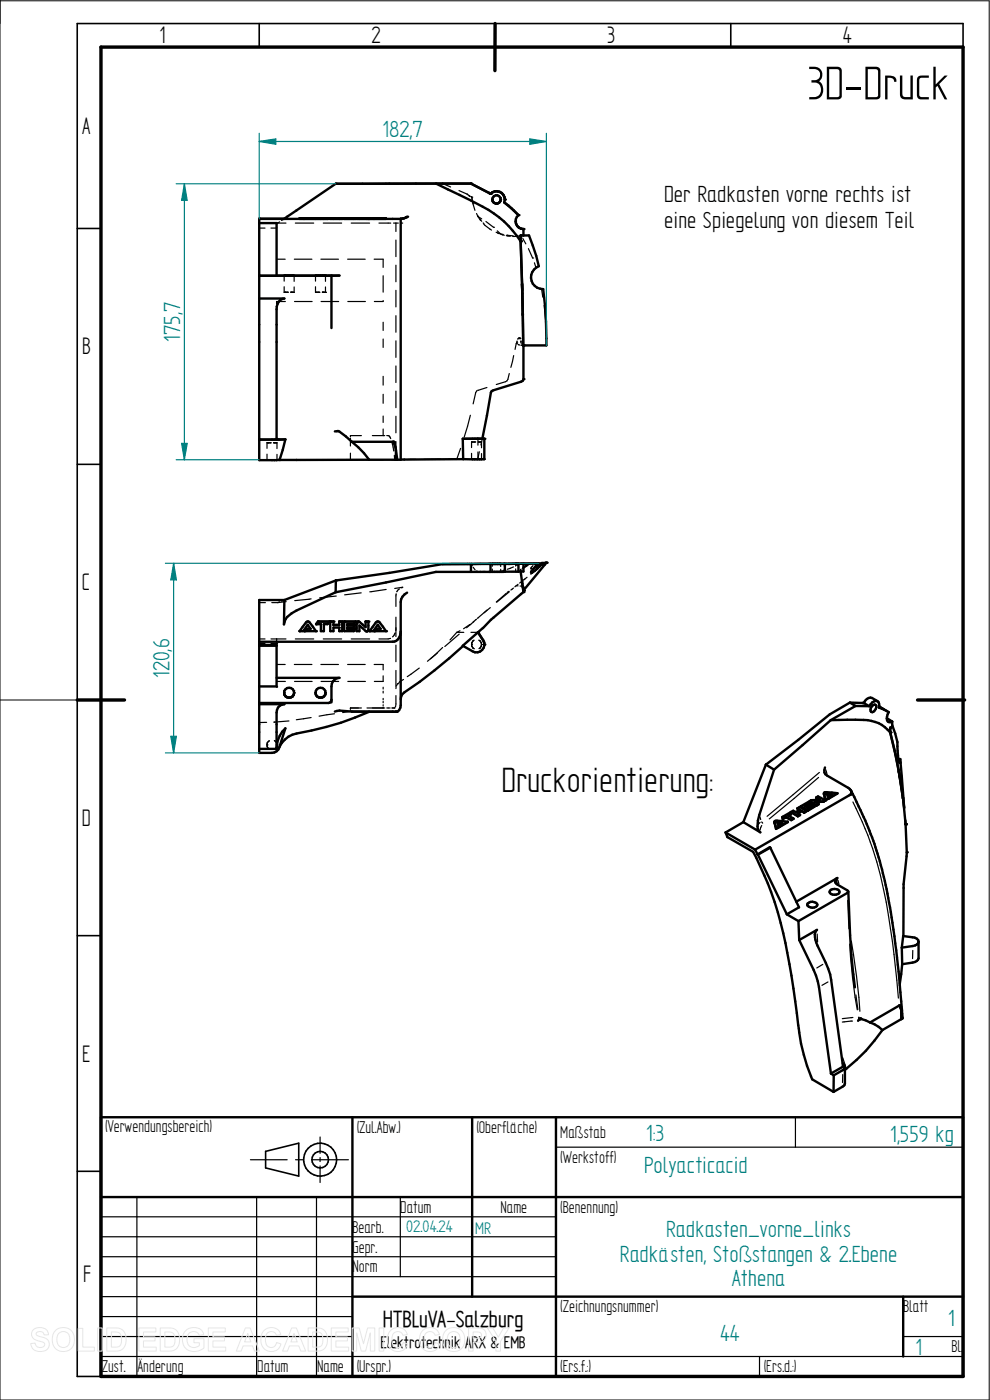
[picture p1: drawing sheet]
<svg xmlns="http://www.w3.org/2000/svg" width="210mm" height="297mm" viewBox="0 0 210 297" stroke-linecap="round" stroke-linejoin="round" font-family="sans-serif">
<path d="M0 0v297h209.8v-296.8h-209.8M0 148.5h16.4" fill="none" stroke="#000" stroke-width=".21"/>
<g fill="none" stroke="#000" stroke-width=".34">
<path d="M55 5v5M105 5v5M155 5v5M204.3 10v-5h-187.9v287h5M16.4 48.5h5M16.4 98.5h5M16.4 148.5h5M16.4 198.5h5M16.4 248.5h5M56.3 244.3l7.1-1.8v7l-7.1-1.7z"/>
<circle cx="67.9" cy="246" r="3.5"/>
<circle cx="67.9" cy="246" r="1.76"/>
</g>
<path d="M21.4 10h182.9v282h-182.9zM105 5v10M16.4 148.5h10M194.6 148.5h10" fill="none" stroke="#000" stroke-width=".72"/>
<g fill="none" stroke="#000" stroke-width=".51">
<path d="M99.9 38.9l-23 .1M99.9 38.9l4.2 2.2M55 46.4h30v51.1l-30 .1zM55 47.3h3.7v11.2M55 46.4h5.3M55 58.5h15.3M58.7 58.5h13.3h-1.7M60.2 46.4l11-7.4 21.3-.1 7.5 3.7a22.9 22.9 0 0 1 10.4 8.6M64.3 46.3v.1M64.6 46.3v.1M67 46.3v.1M68.1 46.3v.1"/>
<path d="M68.7 46.3v.1M69.5 46.3v.1h.4l-6.4-.1v.1M70.1 46.4v-.1h2.5v.1M70.3 58.5v11.1M70.7 46.3v.1M72 46.3v.1M73 46.4v-.1h2.4v.1M75.1 46.3v.1M76.2 46.3v.1M78.1 46.4l-2.5-.1v.1M78.4 46.4v-.1h3.5v.1M79.2 46.3v.1"/>
<path d="M79.4 46.3v.1M86.1 46.1l-1.1 .3M86.3 46l-.2 .1M104.4 42.3a.89 .89 0 0 0 .9 .9 .89 .89 0 0 0 .9-.9M104.4 42.3a.89 .89 0 0 1 .9-.9 .89 .89 0 0 1 .9 .9M104.5 40.8a1.79 1.79 0 0 1 2.6 1.5M104.5 40.8l-.4 .3M104.5 40.8a1.75 1.75 0 0 1 2 .2 1.75 1.75 0 0 1 .5 2l3 2.6M107 42.9l3 2.7M109.4 46.9a1.67 1.67 0 0 0 1.1 1.6M110 45.6a1.68 1.68 0 0 0-.3 2.4M110.1 48.3l.4 .2"/>
<path d="M110.4 51.2v-1.2h1.8l1.5 4.3 .6 2.2a2.51 2.51 0 0 0-1.6 2.8 2.51 2.51 0 0 0 2.5 2 87.7 87.7 0 0 1 .7 12h-4.9v7.1l-.1 .4-6.6 2.2-.2 .3-1.8 9.8M110.4 51.2l.6 22.1-.3-13.1M110.4 51.2l.4 10.4M110.5 48.5l.5 .1v1.4M55 63.3h5.3a2.03 2.03 0 0 0-1.6 2.3v27.7l1.8-.1M60.5 93.2l-5.5 .1M60.5 93.2l-1.2 4.4M71 91.5l.7-.1 .3 .2 2.6 2.1M74.6 93.7l1.4 1.2 2.3 2.6M74.6 93.7h8.7M83.5 93.9l.5 1.5v2.1M84 95.5l.3 2"/>
<path d="M98.2 93.1h4.3M98.2 93.1h4.5v4.3h-4.4M98.2 93.1l.1 4.3M98.3 97.4l-13.3 .1M93.9 119.7h6M93.9 119.7l-11.3 1.8-11.4 1.6M99.9 119.7l10.1-.1v1.7h-17.5l-21.3 4.3M99.9 119.7v1.6M104.1 119.6v1.7M107.1 119.6v1.7M109.4 119.6h2.8M111 119.6v1.6h-1"/>
<path d="M112.2 119.6l-1.2 .8M114.3 119.5l-20.4 .2M114.3 119.5l-1.7 2M114.3 119.5l-2.1 .1M115.2 119.5l-1.8 1.6-.7 .4M115.7 119.4h.2l-4.9 5.9v.3l-6.9 5.9-1.7 1.8M115.7 119.4l-.3 .1M115.7 119.4l-.8 .1-1.3 .8M55 136.8h3.7v8.8h-3.7M55 137h3.7M60.3 127.3h-5.3v32.4h2.7a1.68 1.68 0 0 0 1.6-1.2l1.2-4a5.9 5.9 0 0 0-1.8 4.4h-3.7M65.1 131.9l.2-.1 .4 .3 1.3 1.8h-2.4l.4-.5h.9l-.6-.9-1 1.4h-.8z"/>
<path d="M67.5 131.9h2.4l-.4 .5h-.8v1.5h-.6v-1.5h-1zM70.1 131.9h.6v.7h1.3v-.7h.6v2h-.6v-.8h-1.3v.8h-.6zM71.2 125.6l-8.3 3.9a3.7 3.7 0 0 0-2.7 3l.1-5.2M71.2 123.1v2.5M71.2 123.1l-10.9 4.2M73 131.9h2.4l-.4 .5h-1.3v.2h1.7l-.4 .5h-1.3v.3h1.7l-.3 .5h-2.1zM75.8 131.9h.4l1.4 1.2v-1.2h.5v2h-.4l-1.5-1.2v1.2h-.6v-1.7zM79.7 132.1a.48 .48 0 0 1 .9 0l1.3 1.8h-2.5l.4-.5h.9l-.6-.9-.9 1.4h-.8zM85 134a1.97 1.97 0 0 1-1.7 2.1h-28.3M86.4 125.7a2.37 2.37 0 0 0-1.4 2l-.1 22.5-.6 .8h-6M98.3 137a119.9 119.9 0 0 1-13 10.3l-.3 1M101.4 134.2l1.1 1.6 .2 .9"/>
<path d="M102.4 133.2l-4.2 3.8 2 1.2a1.67 1.67 0 0 0 2.1-.3 1.67 1.67 0 0 0 .2-2.1l-1.1-1.6M110.4 121.2l.4 2.5-.1-.2M110.9 124.6l-.1-.8 .2 1.5M55 149.4h5.3a1.7 1.7 0 0 0-1.6 1.8v7.6M58.7 143.8h13.3a1.78 1.78 0 0 0-1.7 1.8v3.4M60.3 147.4a1.06 1.06 0 0 1 1-1.5 1.06 1.06 0 0 1 1 1.5M60.3 147.4l.6 .5 .4 .1M60.3 147.4l.3 .3 .7 .3M61.7 147.9l-.4 .1M62.3 147.4l-.2 .3-.8 .3M62.3 147.4l-.2 .3M67 147.4a1.06 1.06 0 0 1 1-1.5 1.06 1.06 0 0 1 1 1.5"/>
<path d="M67 147.4l.6 .6M67 147.4l.2 .3M67.6 147.9l.4 .1M69 147.4l-.6 .5-.4 .1M69 147.4l-.3 .3-.7 .3M70.3 148.5l-.1 .3-.5 .3h-14.7M71 151l1-.3 2.6 .3M74.6 151h3.7M74.6 151h9.4M78.3 151a74.6 74.6 0 0 1-16.3 4.9 5.6 5.6 0 0 0-2.7 2.5M176.2 152.8l-12 10.5M176.2 152.8l5.3-.1a9.1 9.1 0 0 1 6.2 1.6l1.1 1.1"/>
<path d="M180.3 149.1h2.9M180.3 149.1l-4.3 2.5-6.7 5.4-6.8 5.2M180.3 149.1l1.2 .7M181.5 149.8h2.9M181.5 149.8l-5.3 3M183.2 149.1l1.2 .7M184.4 149.8a1.34 1.34 0 0 1 2-.9l.1 .7-.1 .5 2.2 1a1.41 1.41 0 0 0 0 2.1l.7-.1M185 149.9l.2-.3 .5-.1a1.01 1.01 0 0 1-.9 1.5 .89 .89 0 0 1 .2-1.1zM186.2 148.8l-1.2-.7a1.46 1.46 0 0 0-1.8 1M186.5 149.9l.9 .5M186.5 149.9l1.8 1M188.1 152.4l1.2 .7"/>
<path d="M188.8 155.4l2.1 9.4-.2-1.2 .9 5.8v-.2l.5 5.7M188.8 155.4a109.7 109.7 0 0 1 3 15.9M189.3 153.1v1.1l-.5 .2v1M189.3 153.8a10.3 10.3 0 0 1 1.1 5.5l.1 1.5 .3 1M153.9 176.6l.4 1 5.5 3.1a73.5 73.5 0 0 1 7.7 23.9l1.2 7.8a60.6 60.6 0 0 0 3.3 15.9l.3 .7 4.5 2.6M153.9 176.6l6.3 3.7M157.7 174.4l-3.8 2.2M162.5 162.2l1.7 1.1M162.5 162.2l-4.8 12.2M163.4 179.8l6.1 12.7-2.6 1.5M163.4 179.8l-2.6 1.5M163.4 179.8l-.1-.1-2.6 1.6"/>
<path d="M164.2 163.3l-3.1 9.6a4.1 4.1 0 0 0-.1 3.3l.3 .4-3.6-2.2M164.3 174.5l.3 1.4M164.5 175.1l.1 .7M164.6 175.8v.1M165 174.6l.8 .1M165.2 175.4l-.6 .5M165.2 175.4l-.6 .4M165.3 175l.1 .3M165.3 175l.1 .4M165.3 175l.6-.4-1-.1 .3 .9M165.4 175.3v.1M166 173.3l.1 .5"/>
<path d="M166 173.3v.1M166.8 173.4l1.1 .6M166.8 173.4l-.7 .4M166.8 173.3l1.1 .6M166.8 173.3v.1M166.8 173.3l-.7 .5M167.1 174.3l-1.7 1.1M167.1 174.3l-1.7 1M167.1 174.3l-2.5-.2-.3 .2v.2M167.8 172.7l-.5 .4M167.8 172.7l-.1-.4-1.7 1M167.8 172.7l-.6 .3 1.1 .7"/>
<path d="M167.8 172.3l1.4 .9M167.8 172.3l1.5 .8M167.9 173.9v.1M168.3 173.7l-.4 .3M168.3 173.7l-.4 .2M169.2 171.5l.5 .3-.9 .5-.5-.3-.5 .3M169.2 171.5l.4 .3M169.2 171.5l.4-.3 1.5 .8M169.3 173.1l-.1 .1M169.7 172.8l-.5 .4M169.7 172.8l-.4 .3M169.9 171v.2l1.5 .8"/>
<path d="M169.9 171l1.5 .9M170.1 172.1l.5 .3M170.1 172.1l-.9 .5M170.1 172l.5 .3M170.1 172v.1M170.1 172l-.9 .5 .5 .3M170.6 172.3v.1M171.1 172l-.5 .4M171.1 172l-.5 .3M171.4 171.9v.1M171.7 170.4l-.9 .6M171.7 170.4l-.1-.3-1.7 .9"/>
<path d="M171.7 170.4l-1 .6 .2 .1 1.2-.7 .1 .4M171.9 169.9v.2l1.3 .8M171.9 170l1.3 .8M172.2 170.8l-.9 .5M172.2 170.8l-1 .5 .2 .1 1.3-.7 .1 .4M172.8 171.1l-1.4 .9M172.8 171.1l-1.4 .8M173.1 169.2l.7 .5M173.1 169.2l.4-.2 1.4 .8M173.1 169.2l.9 .5-2.1 .2M173.2 170.8v.1M173.7 170.6l-.5 .3"/>
<path d="M173.7 170.6l-.5 .2M174.8 168.4l.3 1.4M174.8 168.5l.2 .6M174.8 169.9l-.1 .1-1.9 .1 .9 .5M174.9 169.8v.1M174.9 169.9l-.2 .2h-1.8M174.9 169.8l-.1 .1M175 162.8a1.21 1.21 0 0 0 .5 1.7l4.4 2.6 .7 .7M175.5 168.5l.8 .1M175.7 169.4l-.6 .4M175.8 168.9l.1 .5M175.8 168.9l.1 .4"/>
<path d="M175.8 168.9l.6-.4-1-.1 .3 1M175.9 169.3v.1M177.6 168.3l-1.7 1.1M177.6 168.3l-2.5-.2-.3 .1v.2M177.6 168.3l-1.7 1M180.5 168.5l-20.3 11.8M180.6 167.8a79.7 79.7 0 0 1 8.7 27.9l1.3 10.4 .8 10M180.6 168.4h.1M180.6 167.9v.4M191 161l-.3 .3M191 161l-.1 .8M191 161l.3 3.7"/>
<path d="M191.3 164.8l.5 6.6M192.1 174v.9M192.1 174.8l.3 6M160.2 180.3l.5 1M160.7 181.3h.1M160.8 181.3l6.1 12.7M166.9 194l2.5 1.4M169.4 195.4l.1 4M169.5 199.4l3.8-2.1a2.3 2.3 0 0 0-.2 2.6l.3 .7a22.2 22.2 0 0 1 2.9 7.3l2.6 18.4-2.6 1.5M169.5 199.4l3.1 6.3 .9 2.5 2.8 19.6M171.3 191.7a1.33 1.33 0 0 1 2.1 .2 1.23 1.23 0 0 1-2.2 0zM176.3 188.8a1.24 1.24 0 0 1 1.8 .4 1.24 1.24 0 0 1-2.1 0z"/>
<path d="M177.2 187.2l.5 .5 2 1.2 .2 .4-10.5 6.1M177.2 186.7v.4M177.2 186.6l.4-.3-8.7 5M180 189.1l.3 9.3 .7 8.3M192.4 180.8a92.2 92.2 0 0 0-.8 17.8M194.9 199.8a1.22 1.22 0 0 0-1.4-1l-1.9-.2-.3 2.4M194.9 199.8a1.21 1.21 0 0 1-1.3 .9l-2.3 .3M194.9 199.8v3.5a1.37 1.37 0 0 1-1.3 .9l-2.2 .4M181 206.7l.4 2.8M182.2 216.3l-.2 .3M182.3 216.2l-.1 .1M182.5 216.2l2.1 .7"/>
<path d="M184.6 216.9l.9 .4 1.7 1.2M187.2 218.5a37.3 37.3 0 0 1-8 8.5M190.7 213.4l-6.1 3.5M190.9 213.4v.1M191 213.6l.2 .9M191.2 214.5v1.7M191.2 214.5v.1M191.2 216.2l-4 2.3M191.2 214.6v1.6M191.2 214.6l.2 1.5M191.3 201l.1 3.6M191.4 204.6l-.5 4.1"/>
<path d="M191.4 216.1l-.2 .1M21.4 237h182.9v55h-182.9zM74.8 237v55M100.2 237v38.1M117.9 237v55M176.3 227.8l.6 .3M176.9 228.1l-.1 3.5M178.8 225.6l.4 .6v3.7l-.1 .4-.4 .2-1.9 1.1M179.2 226.5l-.4 .5-1.9 1.1M21.4 254h182.9M74.8 275.1h129.5M191.6 275.1v12.7"/>
</g>
<g fill="none" stroke="#000" stroke-width=".25">
<path d="M93.9 38.9l1.7 .8M55 48.4h1.2M58.7 47.3h.1M58.7 47.3v.4M58.7 48.1v.3h-1.2M58.7 55h1.8M58.7 47.3h2M59.3 47.1l-.4 .2M60.1 46.6h.1M60.1 46.6l-.4 .2M60.3 58.5v1.1M60.3 46.4h-.1"/>
<path d="M62.4 58.5v1.2M62.4 55h3.8M62.7 47.3h3.8M65 46.3v.1M65.3 46.3v.1M65.5 46.4h.1M65.8 46.4h.1M65.9 46.3v.1M66.9 58.5v1.1M67.2 46.4h-3.7M67.4 46.4h.8M67.5 46.3v.1"/>
<path d="M68.1 55h3.7M68.6 47.3h3.9M69 58.5v1.2M69.1 46.4h.8M70.1 46.4h.1M70.5 46.4h.2M70.7 46.3h.1M70.7 46.4h.4M71.5 46.4h.5M72 46.3h.1M72 46.4h.1M72.4 46.4h.2"/>
<path d="M73 46.4h.8M73.7 46.3h.1M73.7 46.3v.1h.5M73.7 55h3.8M74.5 47.3h3.9M74.6 46.4h.8M75 46.3l.2 .1M75.4 46.3v.1M75.4 46.3l-.8 .1M75.6 46.4h.1M75.7 46.4h.2M75.9 46.4h.1"/>
<path d="M76.3 46.4h.6M76.9 46.4h.1M77.6 46.3v.1h-.3M77.6 46.4h.1M78 46.4h.1M78.4 46.4h3.5M79.4 55h1.9v1.7M79.8 46.3v.1M80.1 46.3v.1M80.3 46.4h.1M80.4 47.3h2.5M80.6 46.4h.1"/>
<path d="M80.7 46.3v.1M81.3 58.5v3.5M83.5 47.3h1M84 47.3v1.8M84 50.9v3.5M84 56.3v3.5M85 47.3h.4M97.4 40.4l1.9 .9M99.4 41.4l.3 .3M99.9 41.7l.2 .1M100.1 41.8h.1M100.1 41.8l.1 .7"/>
<path d="M100.1 41.8l.1 .4M100.2 42.7l.1 .4M100.3 43.2h.1M100.3 43.2l.5 1.4M101.1 45.3l.3 .6M101.3 45.7l.2 .3M101.4 45.9l.5 .9M101.4 45.9l.8 .5M101.8 46.4l.4 .5M102.5 47.3l.2 .2M102.7 47.6l1.6 1.2M103.1 47l1.6 1.2"/>
<path d="M104.4 42.3h.1M104.5 41.9l-.1 .4M104.6 41.9h.1M104.7 48.2h.1M104.9 41.5l.6-.1 .2 .2M105.2 49.3l1 .3M105.5 49l.7 .6M105.5 49.4l.4 .2M106.1 41.9h.1M106.1 41.9l.1 .4M106.2 49.6l.6 .1M106.2 42.3h.1"/>
<path d="M106.3 49.7l.7 .2M107 42.9h.1M107 42.8v.1M107.1 42.3v.2M107.4 50l.3 .1M107.5 49.9h.1M107.5 49.9l1.4 .1M107.8 50.1h.4M109.4 46.9h.1M109.4 46.7v.2M109.6 50.1h1l.1 .2M109.6 46l-.1 .4"/>
<path d="M109.6 50.1l-.8 .1M110 45.6l-.1 .2M110.2 50.1h.1M110.4 50h.1M110.4 50v.4M110.4 51.2h.1M110.4 50.8v.4M110.4 51.2l.1 1.7M110.6 54.7l.1 3.4M110.7 59.9l.1 1.7M110.9 50.6l.6 1.1M112.1 52.7l.9 2"/>
<path d="M113 54.7h.1M113.4 55.8l.3 1M58.7 65.1v.5M60.3 62h.1M60.3 60.8v1.2M60.5 64h-1.8v.5M60.6 62h-.3M60.9 62h.1M60.9 62h-.6M61.7 62h.1M62.1 62h.2M62.4 60.9v1.1h-.7"/>
<path d="M62.5 64h3.7M66.9 60.8v1.2h.7M67.2 62h-.2M67.6 62h.1M68.1 64h3.7M68.4 62h.1M68.4 62h.6M68.7 62h.3M69 62h.1M69 60.9v1.1M73.8 64h3.7M81.3 63.8v.2h-1.9"/>
<path d="M81.3 68.4v1.7M81.3 71.9v1.8M81.3 79.8v1.9M84 61.6v3.5M84 67v3.5M84 72.3v3.5M84 77.6v3.6M108 79.2l-.3 1.4M109 75.4l-.6 2.5M109.6 72.8h.1M109.6 72.7h.1M109.7 72.9h-.2l-.2 1.2"/>
<path d="M109.7 72.3l-.1 .4M109.9 73.1l.3 .1M110.1 71.7l-.2 .3M110.1 71.7h.1M110.2 71.8h.1M110.3 71.8h.1M110.3 71.8v.1M110.4 72.4h.1M110.4 72.4l.2 .4M110.5 73.2l.3 .1M110.7 72.9l.1 .2M110.9 66.5v2.2"/>
<path d="M111 73.3h.1M111 71v2.3M111 73.2h.1M111.3 73.3h.1M114.9 61.3l.2 1.7M115.4 64.8l.4 3.5M115.8 70.1l.1 1.7M55 97.5h.6M56.6 97.6h.1M56.6 93.9h.1M56.6 93.9v1.2M56.6 96.4v1.2"/>
<path d="M56.7 97.6h.1M56.7 93.9h.1M56.7 97.6h.6M56.7 93.9h.6M57.3 97.6h.1M57.3 93.9h.1M57.4 97.5h3.5M58 97.6h.1M58 93.9h.1M58.1 97.6h.1M58.1 93.9h.1M58.1 93.9h.7v1.3"/>
<path d="M58.8 96.4v1.2h-.7M62.7 97.5h3.3M67.7 97.5h3.3M72.7 97.5h3.3M74.3 93v1.6M74.3 96.1v1.4M76.7 92.4h-2.4v.3M77.9 97.5h3.4M79 92.4h2.6M81.3 83.7v1.9M81.3 88.3v1.3M81.3 91v1.4"/>
<path d="M82 92.4l.5 .1 .4 .5M83.1 97.5h.6M83.2 93.9l.3 1.8M83.7 96.6v.9M83.7 97.5h.1M83.9 97.5h.1M84 97.5h.2M84 83v3.5M84 88.3v3.5M84 93.7v1.7M84.5 97.5h1.1M88.2 97.5h-1.8"/>
<path d="M93.4 97.4l-3.4 .1M95.2 97.4h3.2M97.7 95.1l-.8 2.3M99.8 88.1l-1.3 4.7M99.9 97.4h2.6M100 96.2v1.2M100.7 97.4h.1M100.7 93.8h.1M100.7 93.8h-.7v1.2M101 83.2l-.6 2.5M101.2 82.9l-.2 .2M101.4 97.2h.1"/>
<path d="M101.4 93v1.4M101.4 95.9v1.3M101.4 97.3v.1M101.4 93.8h.8v1.2M101.5 97.4h.1M101.5 93.8h.1M101.7 95.8l-.3 1.4M102.2 96.2v1.2M102.3 93.1l-.3 1.3M102.5 97.4h.1M102.7 97.4h.1M103.3 82.2l-2 .6"/>
<path d="M107.3 80.9l-2 .7M107.6 80.7l-.2 .2M99.1 119.6l.3 .1M99.8 119.7h.3M100.1 119.7l.1 .3M100.1 119.6v.1M104.4 119.6v.5M106.2 119.6v.6M107 119.6v.5M109.4 119.6v.5M110.2 119.7h.1M110.2 119.7l-.6 .3"/>
<path d="M110.5 119.6h-.1M113.5 119.7h.1M113.7 119.5l-.2 .2M115.6 119.8h-.1M115.9 119.4l-.8 .6M115.9 119.4l-.1 .1M55 135.6h1.2M55 127.8h1.3M55 136.5h1.2M57.5 135.6h3.2M57.5 136.5h1.2M57.7 127.8h1.2"/>
<path d="M58.7 136.5h.1M58.7 135.6v.3M58.7 136.2v.3M58.7 136.7v.1M59.3 127.7l-.4 .1M60.1 127.4h.1M60.1 127.4l-.4 .2M60.2 127.4h-.1M60.3 127.3h.1M60.3 127.3h-.1M60.7 127.6l-1.8 .2M62.7 135.6h3.8"/>
<path d="M63.5 133.9h.3M64.1 133.9h.2M64.3 133.9h.1M64.6 133.9h.8M64.6 133.5l-.3 .4M65.3 132.5h.1M65.3 132.5l-.3 .5M65.9 133.4h.1M66 127l-3.5 .4M66.3 133.9h.7M67.1 132.4h.3M67.8 132.4h.3"/>
<path d="M68.1 132.4h.1M68.1 133.9h.2M68.5 133.9h.2M68.6 135.6h3.9M68.7 132.4h.1M68.7 132.4h.3M69.3 132.4h.2M69.5 132.4h.1M69.6 132.2l-.1 .2M69.9 131.9l-.1 .1M70.1 133.9h.2M70.6 133.9h.1"/>
<path d="M70.7 133.1h.1M70.7 133.1h.5M71.3 126.4l-3.5 .4M71.6 133.1h.4M72 133.1h.1M72 133.9h.2M72.4 133.9h.2M73 133.9h.7M73.7 132.4h.1M73.7 133.1h.1M73.7 132.4h.4M73.7 133.1h.4"/>
<path d="M74.4 133.9h.7M74.5 135.6h3.9M74.6 133.1h.4M74.6 132.4h.4M75 133.1h.1M75 132.4h.1M75.1 133.9h.1M75.1 133l-.1 .1M75.2 133.7l-.1 .2M75.2 132.2l-.2 .2M75.4 132.6l-.2 .2M75.4 133.4v.1"/>
<path d="M75.4 131.9v.1M75.6 133.9h.1M75.6 133.9h.3M76.1 133.9h.1M76.2 132.7h.1M76.6 125.8l-3.5 .4M78.4 133.9h.3M79 133.9h.2M79.2 133.9h.1M79.4 133.9h.9M79.5 133.5l-.3 .4M80.1 132.5h.1"/>
<path d="M80.1 132.5l-.3 .5M80.7 133.4h.1M81.1 133.9h.8M81.9 125.1l-3.5 .5M82.8 135.4l-2.4 .2M83.8 134.3l-.5 .8M84 130.9v4.1M84 136.9v3.5M84 133.6l-.1 .1M84 126v2.7M84.7 124.9l-.5 .7M85.1 124.7h.1"/>
<path d="M85.1 124.7l.3-.1-1.7 .2M92.5 121.3h2M92.8 138.5l-1.5 1.3M93.9 137.4l-3.2 2.9M96.5 121.3h4M96.9 134.2l-1.4 1.6M96.9 134.2h1.5M97.4 134.5l-3 2.7M97.6 133.8l-.7 .4M98.2 137h.1M98.3 137h.1M98.3 137l.6 .4"/>
<path d="M99.6 137.8l1.1 .5M99.7 132.5h.1M99.7 132.5l-1.4 .9M99.9 134.2h1.5M100 136.7h.1M100 136.7l.1 .5M100.1 136.3l-.1 .4M100.1 137.1l.5 .5-.3-.1M100.3 136l-.2 .3M100.4 120.4l.4 .5M100.5 135.8l-.2 .2M100.5 131.9l-1.5 1.3"/>
<path d="M100.7 138.3h.1M101.1 131.4l-.7 .6M101.1 121.1l.3 .2M101.4 134.2h.1M101.6 135.8l.3 .2M101.7 133.9l-.3 .3M101.9 136l.2 .3M101.9 137.5l-.3 .1M102.1 136.3v.9M102.1 137.1l-.5 .5M102.1 136.3l.1 .4M102.2 136.7h.1"/>
<path d="M102.3 137.8l-.9 .5M102.4 133.3l-.3 .2M102.7 136.7v.6M102.9 121.2l-1.5 .1M103 121.2l-1.6 .1M103.3 129.4l-2 1.8M104 128.9l-1.3 1.1M104.4 120.7v.6h.6M104.8 121.3h.2M106.2 120.8v.5h-.6M106.5 121.2l-4 .1M106.8 121l-.6 .2h-1.6"/>
<path d="M107 120.7v.6h.1M107.4 125.9l-2.1 1.8M108 125.4l-.4 .3M108 125.6l-2.6 2.2M108.5 121.2h2.1M108.9 120.3l-1.3 .5M108.9 124.8l-.5 .4M109.4 121.3h.1M109.4 121.3h.2M109.4 120.7v.5M109.5 124.2l-.3 .3M109.5 124.2l.4 .1"/>
<path d="M109.8 121.3h.2M109.9 124l-.4 .2M110.3 124.3h.5M110.4 121.2h.1M110.4 121.1v.1M110.5 123.5l-.3 .2M110.6 123.4h.1M110.6 120.7l-.2 .2M110.7 123.3h.1M110.8 121.2h.2M110.9 124.6v.2M110.9 123.1l-.2 .2"/>
<path d="M111 124.3v.3M111 125.1v.2M111 125.3h.1M111 120.4l-.2 .2M111 125v.3M111.3 122.9l-.1 .1M111.8 122.5l-.8 .6M112.6 121.2v.3M112.6 120.6h.1M112.7 120.6h.1M113.1 120l-.5 .5v.3M113.5 120.3l-.3 .2"/>
<path d="M114.2 120.6l-1.6 1.2M55 159.7h.8M56.6 153.2l-1.6 .1M56.6 158h.1M56.6 158l.3 .8M56.6 158l.1 .5 .2 .3M56.9 158.8l.2 .1M57.1 157.1l-.4 .5-.1 .4M57.1 157.2l-.4 .4-.1 .4M58 159.6l-1.2 .1M58.1 153.2h.1M58.2 157.1l.5 .5 .1 .4"/>
<path d="M58.5 158.8l-.2 .1M58.7 145.7h.1M58.7 145.8h.1M58.7 141h1.8M58.7 144.6h1.8M58.8 158h.1M58.8 158l-.3 .8M58.9 159.1l-.5 .4M59.3 158.4h.1M59.7 157.1l-.6 1.7M60.3 146.9h.1M60.4 146.4l-.1 .5"/>
<path d="M60.5 154.5l-.4 1.3M60.8 146l.5-.1 .5 .1M61.3 153l-3.2 .2M62.3 146.5h.1M62.3 146.5l.1 .4M62.4 147h.1M62.4 141h3.8M62.5 144.6h3.7M66 152.2l-3.1 .5M66.9 146.9h.1M67.1 146.4l-.2 .5M67.5 146l.5-.1 .5 .1"/>
<path d="M68.1 141h3.7M68.1 144.6h3.7M68.9 146.5l.1 .4M69 147h.1M71 151.4l-3.3 .5M73.7 141h3.8M73.8 144.6h3.7M74.3 150.7v.2l-1.6 .3M76.7 150.2h-2.4v.3M77.9 150.2h3.7M79.4 141h1.9v1.1M81.3 143.4v1.2h-1.9"/>
<path d="M81.3 145.8v.4M81.3 146.6v.4M81.3 148.2v.3M81.3 148.8v.3M81.3 149.5v.2M81.3 150v.2M82 150.2h.8M83.8 150.1l-.7 .1M83.9 149.7v.2M84 142.2v3.6M84 147.6v1.9M84 145.9v.2"/>
<path d="M84.4 145h.1M84.4 145l-.3 .5M85.6 144.1l-1 .7M88.9 141.7l-2.5 1.9M161.2 173.3l.2 .6M161.2 174.5l-.3 .5M161.6 175.1l-.4 1M161.6 174.4l.2 .2M173.7 164.9l-10.5 8.8M173.8 163.9l-11.1 9.3M174.8 170v.1M175.2 163.3l.2 .9"/>
<path d="M180.9 170.1a76.5 76.5 0 0 1 7.6 24.1 211.9 211.9 0 0 1 2.1 17.6M173.4 198.2v1.6M177.8 186.7l.2 .8M179.8 191l.3 6.1M180.3 198.5l-.1 .1M180.6 199.6a145.1 145.1 0 0 1 1.8 14.9M174.5 204.6l-1.2 .8M175.6 208.3l-1.2 .7M180.3 200.3a115 115 0 0 0 1.6 13.9M180.8 216.6l-2.1 .2M180.9 215.9l-2.2 .2M181.6 211.1l.4 3.1"/>
<path d="M182.1 216.4h.1M182.1 216.2h.1M182.1 216.2v.1M182.2 216.2h.1M182.2 216.1h.1M182.2 216h.1M182.2 215.9v.3M182.2 215.8l-.1 .1M193.6 201.6v1.8M168.7 237v6.4M178.8 228l-.1 1.7M178.8 224.4l.5 1.5"/>
<path d="M21.4 258.1h96.5M29 254v38M53.1 246h7.8M54.4 254v38M62.7 246h1.7M66.2 246h7.7M67.1 254v38M67.9 241.2v3.5M67.9 245.6v.8M67.9 247.4v3.5M84.9 254v16.8M117.9 243.4h86.4"/>
<path d="M21.4 270.8h96.5M21.4 266.6h96.5M21.4 262.4h96.5M21.4 275.1h53.4M21.4 279.3h53.4M21.4 287.8h182.9M21.4 283.5h53.4M161.1 287.8v4.2M191.6 283.5h12.7"/>
</g>
<g fill="#000">
<circle cx="71.2" cy="39" r=".25"/>
<circle cx="99.9" cy="38.9" r=".25"/>
<circle cx="55" cy="58.5" r=".25"/>
<circle cx="55" cy="46.4" r=".25"/>
<circle cx="60.3" cy="58.5" r=".25"/>
<circle cx="65.3" cy="46.3" r=".25"/>
<circle cx="68.1" cy="46.3" r=".25"/>
<circle cx="68.7" cy="46.3" r=".25"/>
<circle cx="69" cy="58.5" r=".25"/>
<circle cx="70.1" cy="46.3" r=".25"/>
<circle cx="70.3" cy="58.5" r=".25"/>
<circle cx="70.7" cy="46.3" r=".25"/>
<circle cx="72" cy="46.3" r=".25"/>
<circle cx="72.6" cy="46.3" r=".25"/>
<circle cx="73" cy="46.3" r=".25"/>
<circle cx="73.7" cy="46.3" r=".25"/>
<circle cx="75" cy="46.3" r=".25"/>
<circle cx="75.4" cy="46.3" r=".25"/>
<circle cx="75.6" cy="46.3" r=".25"/>
<circle cx="76.2" cy="46.3" r=".25"/>
<circle cx="77.6" cy="46.3" r=".25"/>
<circle cx="78.1" cy="46.4" r=".25"/>
<circle cx="78.1" cy="46.3" r=".25"/>
<circle cx="80.1" cy="46.3" r=".25"/>
<circle cx="85" cy="46.4" r=".25"/>
<circle cx="86.1" cy="46.1" r=".25"/>
<circle cx="86.4" cy="46" r=".25"/>
<circle cx="104.1" cy="41.1" r=".25"/>
<circle cx="107.1" cy="42.3" r=".25"/>
<circle cx="110" cy="45.6" r=".25"/>
<circle cx="110.4" cy="50" r=".25"/>
<circle cx="110.4" cy="51.2" r=".25"/>
<circle cx="111" cy="48.6" r=".25"/>
<circle cx="111" cy="73.3" r=".25"/>
<circle cx="55" cy="93.3" r=".25"/>
<circle cx="58.7" cy="93.1" r=".25"/>
<circle cx="59.3" cy="97.6" r=".25"/>
<circle cx="83.4" cy="93.7" r=".25"/>
<circle cx="83.4" cy="93.8" r=".25"/>
<circle cx="83.5" cy="93.8" r=".25"/>
<circle cx="83.5" cy="93.9" r=".25"/>
<circle cx="102.7" cy="93.1" r=".25"/>
<circle cx="111" cy="80.4" r=".25"/>
<circle cx="104.1" cy="119.6" r=".25"/>
<circle cx="107.1" cy="119.6" r=".25"/>
<circle cx="109.4" cy="119.6" r=".25"/>
<circle cx="111" cy="119.6" r=".25"/>
<circle cx="114.9" cy="119.5" r=".25"/>
<circle cx="115.8" cy="119.4" r=".25"/>
<circle cx="115.9" cy="119.4" r=".25"/>
<circle cx="63.5" cy="133.9" r=".25"/>
<circle cx="64.6" cy="133.9" r=".25"/>
<circle cx="65" cy="133.4" r=".25"/>
<circle cx="67" cy="133.9" r=".25"/>
<circle cx="67.1" cy="132.4" r=".25"/>
<circle cx="67.5" cy="131.9" r=".25"/>
<circle cx="69.9" cy="131.9" r=".25"/>
<circle cx="70.1" cy="131.9" r=".25"/>
<circle cx="70.7" cy="131.9" r=".25"/>
<circle cx="71.2" cy="123.1" r=".25"/>
<circle cx="72" cy="131.9" r=".25"/>
<circle cx="72.6" cy="131.9" r=".25"/>
<circle cx="73" cy="131.9" r=".25"/>
<circle cx="75.4" cy="132.6" r=".25"/>
<circle cx="75.4" cy="131.9" r=".25"/>
<circle cx="75.4" cy="133.4" r=".25"/>
<circle cx="75.6" cy="132.3" r=".25"/>
<circle cx="77.6" cy="131.9" r=".25"/>
<circle cx="78.1" cy="131.9" r=".25"/>
<circle cx="78.4" cy="133.9" r=".25"/>
<circle cx="79.4" cy="133.9" r=".25"/>
<circle cx="79.8" cy="133.4" r=".25"/>
<circle cx="81.9" cy="133.9" r=".25"/>
<circle cx="101.4" cy="134.2" r=".25"/>
<circle cx="102.7" cy="136.7" r=".25"/>
<circle cx="110.9" cy="124.6" r=".25"/>
<circle cx="111" cy="125.3" r=".25"/>
<circle cx="111" cy="125.6" r=".25"/>
<circle cx="112.7" cy="121.5" r=".25"/>
<circle cx="113.5" cy="120.3" r=".25"/>
<circle cx="58.7" cy="158.9" r=".25"/>
<circle cx="84" cy="151" r=".25"/>
<circle cx="183.2" cy="149.1" r=".25"/>
<circle cx="188.8" cy="154.4" r=".25"/>
<circle cx="188.8" cy="155.4" r=".25"/>
<circle cx="162.5" cy="162.2" r=".25"/>
<circle cx="164.3" cy="174.5" r=".25"/>
<circle cx="171.9" cy="169.9" r=".25"/>
<circle cx="174.8" cy="168.5" r=".25"/>
<circle cx="174.8" cy="168.4" r=".25"/>
<circle cx="174.9" cy="169.9" r=".25"/>
<circle cx="180.5" cy="168.5" r=".25"/>
<circle cx="180.6" cy="168.4" r=".25"/>
<circle cx="190.9" cy="161.8" r=".25"/>
<circle cx="192.1" cy="174.9" r=".25"/>
<circle cx="192.1" cy="174.8" r=".25"/>
<circle cx="177.2" cy="187" r=".25"/>
<circle cx="177.2" cy="187.2" r=".25"/>
<circle cx="177.2" cy="186.7" r=".25"/>
<circle cx="177.2" cy="186.6" r=".25"/>
<circle cx="192.4" cy="180.8" r=".25"/>
<circle cx="182.2" cy="216.3" r=".25"/>
<circle cx="182.3" cy="216.2" r=".25"/>
<circle cx="182.4" cy="216.2" r=".25"/>
<circle cx="182.5" cy="216.1" r=".25"/>
<circle cx="182.5" cy="216.2" r=".25"/>
<circle cx="190.7" cy="213.4" r=".25"/>
<circle cx="190.8" cy="213.4" r=".25"/>
<circle cx="190.9" cy="213.4" r=".25"/>
<circle cx="191" cy="213.6" r=".25"/>
</g>
<path d="M37.4 39h33.8M39.1 39l.6 3.5h-1.2zM37.4 97.5h17.6" fill="none" stroke="#008080" stroke-width=".25"/>
<path d="M39.1 39l.6 3.5h-1.2z" fill="#008080"/>
<path d="M38.5 94.1h1.2l-.6 3.4z" fill="none" stroke="#008080" stroke-width=".25"/>
<path d="M38.5 94.1h1.2l-.6 3.4z" fill="#008080"/>
<path d="M39.1 39v58.5M35.1 119.5h79.2M36.8 119.5l.6 3.5h-1.2zM35.1 159.7h19.9" fill="none" stroke="#008080" stroke-width=".25"/>
<path d="M36.8 119.5l.6 3.5h-1.2z" fill="#008080"/>
<path d="M36.2 156.2h1.2l-.6 3.5z" fill="none" stroke="#008080" stroke-width=".25"/>
<path d="M36.2 156.2h1.2l-.6 3.5z" fill="#008080"/>
<path d="M55 28.3v18.1M112.4 29.5l3.5 .5-3.5 .6zM115.9 28.3v45M36.8 119.5v40.2" fill="none" stroke="#008080" stroke-width=".25"/>
<path d="M112.4 29.5l3.5 .5-3.5 .6z" fill="#008080"/>
<path d="M55 30l3.5-.5v1.1z" fill="none" stroke="#008080" stroke-width=".25"/>
<path d="M55 30l3.5-.5v1.1z" fill="#008080"/>
<path d="M55 30h60.9" fill="none" stroke="#008080" stroke-width=".25"/>
<g fill="none" stroke="#e6e6e6" stroke-width=".21">
<path d="M7.1 282.1a2.02 2.02 0 0 1 3.1 .7l.1 .4h-.9a.9 .9 0 0 0-.8-.7 .9 .9 0 0 0-.9 .5l.1 .3 .5 .2a2.15 2.15 0 0 1 2.1 1.4 1.72 1.72 0 0 1-2.3 1.8l-.7-.2-.7-.7-.2-.8 1-.1a1.06 1.06 0 0 0 .9 1 1.06 1.06 0 0 0 1.1-.7 1.66 1.66 0 0 0-1.6-.8 1.37 1.37 0 0 1-.8-2.3zM11.8 282.3a2.46 2.46 0 0 1 3.1-.2 2.46 2.46 0 0 1 .8 3 2.4 2.4 0 0 1-3.1 1.5 2.4 2.4 0 0 1-1.5-3.1l.2-.5zM12.4 282.9a1.39 1.39 0 0 1 1.7-.3 1.39 1.39 0 0 1 .7 1.6 1.41 1.41 0 0 1-1.4 1.7 1.41 1.41 0 0 1-1.3-1.7l.1-.8zM16.6 281.8h1v4h2.4v.8h-3.4zM20.7 281.7h1v4.9h-1zM22.6 281.7h1.9a2.2 2.2 0 0 1 2.2 2.8 2.02 2.02 0 0 1-2.2 2.1h-1.9zM23.6 282.6a1.8 1.8 0 0 1 2 .5 2.09 2.09 0 0 1-.4 2.6l-1.6 .1zM29.5 281.7h3.6v.9h-2.7v1h2.5v.9h-2.5v1.3h2.7v.8h-3.6zM34 281.7h1.8a2.2 2.2 0 0 1 2.3 2.8 2.02 2.02 0 0 1-2.2 2.1h-1.9zM35 282.6a1.8 1.8 0 0 1 1.9 .5 2.09 2.09 0 0 1-.4 2.6l-1.5 .1zM39.4 282.3a2.33 2.33 0 0 1 3.8 .8l-1 .2a1.37 1.37 0 0 0-1.6-.7 1.37 1.37 0 0 0-.9 1.5 1.56 1.56 0 0 0 .8 1.6 1.56 1.56 0 0 0 1.8-.2v-.6h-1.2v-.9h2.2v2a2.65 2.65 0 0 1-3.1 .5 2.65 2.65 0 0 1-1.5-2.7l.3-1zM44.2 281.7h3.6v.9h-2.6v1h2.4v.9h-2.4v1.3h2.7v.8h-3.7z"/>
<path d="M52 281.7h1.1l1.9 4.9h-1l-.4-1.1h-2l-.4 1.1h-1.1zM52.6 282.9l.6 1.8h-1.3zM56 282.3a2.12 2.12 0 0 1 3.6 .8l-1 .2a1.24 1.24 0 0 0-1.6-.7 1.24 1.24 0 0 0-.7 1.6 1.28 1.28 0 0 0 .4 1.4 1.28 1.28 0 0 0 1.6 0l.4-.8 .9 .3a2.19 2.19 0 0 1-2.5 1.6 2.19 2.19 0 0 1-1.8-2.5l.1-.9zM61.9 281.7h1l2 4.9h-1.1l-.4-1.1h-2l-.4 1.1h-1.1zM62.4 282.9l.7 1.8h-1.4zM65.4 281.7h1.8a2.2 2.2 0 0 1 2.3 2.8 2.02 2.02 0 0 1-2.3 2.1h-1.8zM66.3 282.6a1.8 1.8 0 0 1 2 .5 2.09 2.09 0 0 1-.4 2.6l-1.6 .1zM70.3 281.7h3.6v.9h-2.7v1h2.5v.9h-2.5v1.3h2.8v.8h-3.7zM74.7 281.7h1.5l.9 3.4 .9-3.4h1.5v4.9h-.9l-.1-3.8-.9 3.8h-1l-.9-3.8-.1 3.8h-.9zM80.4 281.7h1v4.9h-1zM82.8 282.3a2.12 2.12 0 0 1 3.6 .8l-.9 .2a1.24 1.24 0 0 0-1.6-.7 1.24 1.24 0 0 0-.8 1.6 1.28 1.28 0 0 0 .5 1.4 1.28 1.28 0 0 0 1.5 0l.4-.8 .9 .3a2.19 2.19 0 0 1-2.5 1.6 2.19 2.19 0 0 1-1.7-2.5l.1-.9zM89.6 282.3a2.12 2.12 0 0 1 3.6 .8l-.9 .2a1.24 1.24 0 0 0-1.6-.7 1.24 1.24 0 0 0-.7 1.6 1.28 1.28 0 0 0 .4 1.4 1.28 1.28 0 0 0 1.5 0l.4-.8 1 .3a2.19 2.19 0 0 1-2.6 1.6 2.19 2.19 0 0 1-1.7-2.5l.1-.9z"/>
<path d="M94.6 282.3a2.46 2.46 0 0 1 3.1-.2 2.46 2.46 0 0 1 .8 3 2.4 2.4 0 0 1-3.1 1.5 2.4 2.4 0 0 1-1.4-3.1l.1-.5zM95.2 282.9a1.39 1.39 0 0 1 1.7-.3 1.39 1.39 0 0 1 .7 1.6 1.41 1.41 0 0 1-1.3 1.7 1.41 1.41 0 0 1-1.4-1.7l.1-.8zM99.4 281.7h1.6a1.61 1.61 0 0 1 2.1 1.5 1.62 1.62 0 0 1-2.1 1.6h-.6v1.8h-1zM100.4 282.6a1.62 1.62 0 0 1 1.7 .3 .7 .7 0 0 1-.1 .8 .7 .7 0 0 1-.7 .2h-.9zM103.4 281.7h1.1l1.2 2 1.1-2h1.2l-1.8 2.9v2h-1v-2z"/>
</g>
<text font-size="11.3" x="171.3" y="21.1">3D-Druck</text>
<text font-size="8.4" x="106.4" y="168">Druckorientierung:</text>
<g font-size="5.7">
<text x="33.8" y="9.2">1</text>
<text x="78.8" y="9.2">2</text>
<text x="128.8" y="9.2">3</text>
<text x="178.8" y="9.2">4</text>
<text x="17.4" y="28.4">A</text>
<text x="17.4" y="75.2">B</text>
<text x="17.4" y="125.2">C</text>
<text x="17.4" y="175.2">D</text>
<text x="17.4" y="225.2">E</text>
<text x="17.6" y="271.9">F</text>
</g>
<g font-size="5.6" fill="#008080">
<text x="81.1" y="29.2">182,7</text>
<text x="38.2" y="72.5" transform="rotate(-90 38.2 72.5)">175,7</text>
<text x="35.9" y="143.8" transform="rotate(-90 35.9 143.8)">120,6</text>
<text x="137.1" y="242">1:3</text>
<text x="188.8" y="242.2">1,559 kg</text>
<text x="136.7" y="248.8">Polyacticacid</text>
<text x="141.3" y="262.4">Radkasten_vorne_links</text>
<text x="131.5" y="267.6">Radkästen, Stoßstangen &amp; 2.Ebene</text>
<text x="155.3" y="272.9">Athena</text>
<text x="201.2" y="281.3">1</text>
<text x="152.8" y="284.6">44</text>
<text x="194.2" y="287.4">1</text>
</g>
<g font-size="5.6">
<text x="140.9" y="42.8">Der Radkasten vorne rechts ist</text>
<text x="140.9" y="48.5">eine Spiegelung von diesem Teil</text>
</g>
<text font-size="5.5" x="81.2" y="281.5">HTBLuVA-Salzburg</text>
<g font-size="4.1">
<text x="22.3" y="240.2">(Verwendungsbereich)</text>
<text x="75.7" y="240.4">(Zul.Abw.)</text>
<text x="101.1" y="240.4">(Oberfläche)</text>
<text x="118.8" y="241.4">Maßstab</text>
<text x="118.8" y="246.7">(Werkstoff)</text>
<text x="84.9" y="257.3">Datum</text>
<text x="106.2" y="257.3">Name</text>
<text x="118.8" y="257.3">(Benennung)</text>
<text x="74.8" y="261.5">Bearb.</text>
<text x="74.8" y="265.7">Gepr.</text>
<text x="74.8" y="270">Norm</text>
<text x="118.8" y="278.4">(Zeichnungsnummer)</text>
<text x="191.6" y="278.4">Blatt</text>
<text x="201.8" y="286.9">Bl.</text>
<text x="21.6" y="291.1">Zust.</text>
<text x="29.2" y="291.1">Änderung</text>
<text x="54.6" y="291.1">Datum</text>
<text x="67.3" y="291.1">Name</text>
<text x="75.7" y="291.1">(Urspr.)</text>
<text x="118.8" y="291.1">(Ers.f.:)</text>
<text x="162" y="291.1">(Ers.d.:)</text>
</g>
<g font-size="4" fill="#008080">
<text x="86.2" y="261.5">02.04.24</text>
<text x="100.8" y="261.7">MR</text>
</g>
<text font-size="4" x="80.7" y="286">Elektrotechnik ARX &amp; EMB</text>
</svg>
